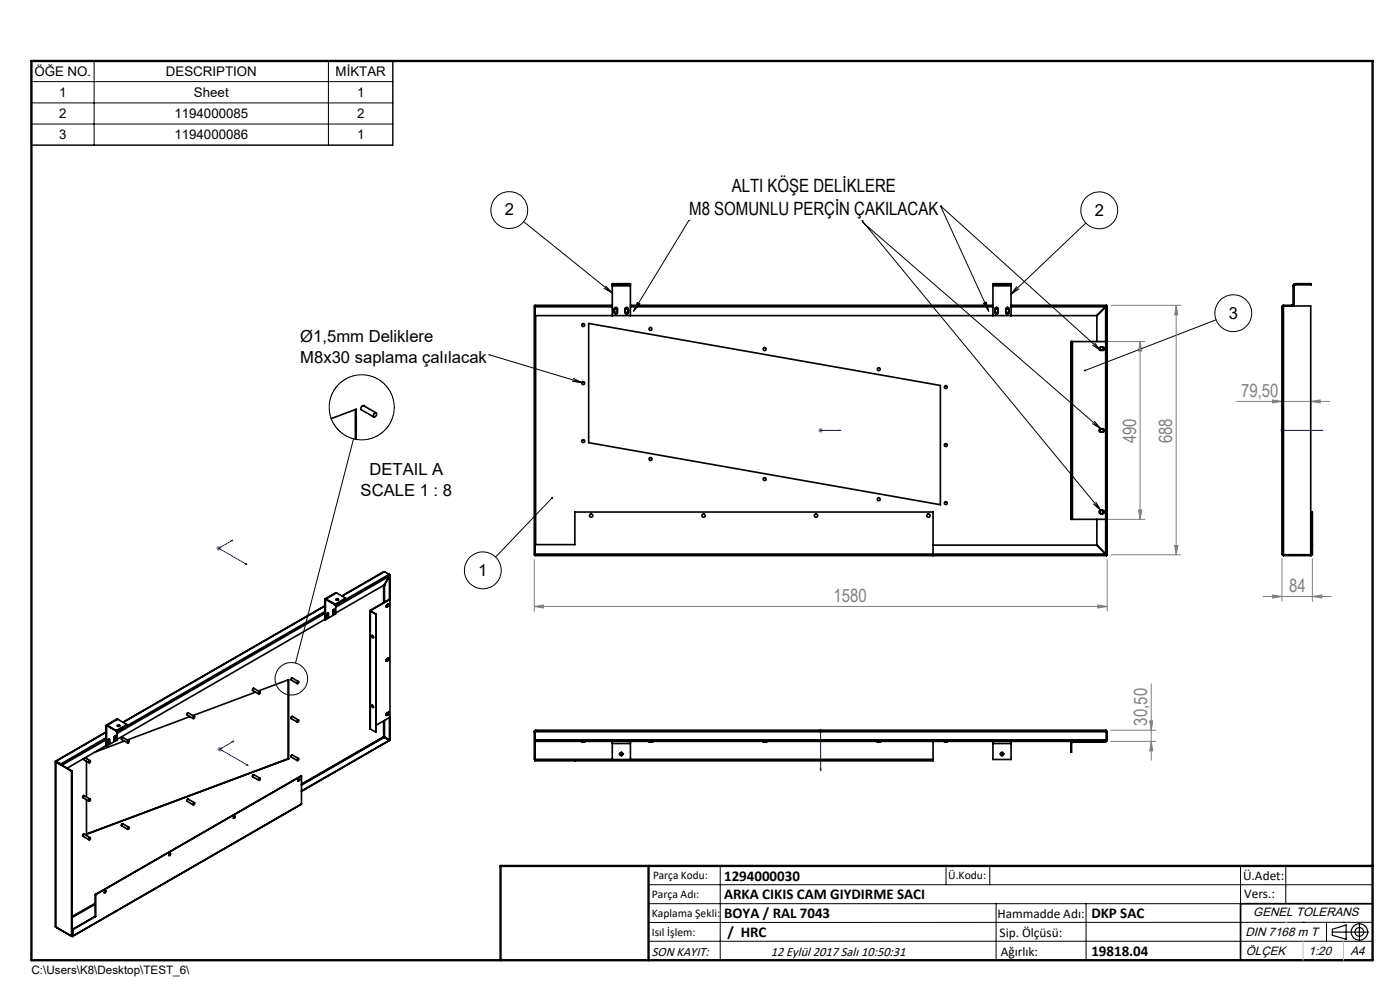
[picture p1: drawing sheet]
<svg xmlns="http://www.w3.org/2000/svg" width="297mm" height="210mm" viewBox="0 0 297 210" stroke-linecap="round" stroke-linejoin="round" font-family="sans-serif">
<g fill="none" stroke="#000" stroke-width=".21">
<path d="M6.7 12.8h76.6v18h-76.6zM6.7 17.3h76.6M20 12.8v18M69.7 12.8v18M6.7 21.8h76.6M6.7 26.3h76.6M111.1 47l18.8 15.2M146.2 46.7h.1M146.2 46.7l-11.8 19.3M182.9 46.8h.1M182.9 46.8l50.6 61.5M183 47.1h.1"/>
<path d="M183 47.1l50.5 43.8M199.5 43.7h.1M199.5 43.7l10.3 22.3M199.6 43.8h.1M199.6 43.8l33.9 30.5M230.4 47.3l-15.9 15.1M103.8 75.2l19.6 6M103.8 75.2h.1M128.1 61.2l1.8 1M128.5 60.7l1.4 1.5M135.2 64.2l.5 .3-1.3 1.5zM208.6 64.3l.6-.2 .6 1.9z"/>
<path d="M215.7 60.8l-1.2 1.6M216.2 61.3l-1.7 1.1M231.8 73.2l1.7 1.1M232.2 72.8l1.3 1.5M258 67.8l-27.8 10.8M75 93.1l-12.3 47.5M121.4 80.9l2 .3M121.6 80.2l1.8 1M231.8 89.9l1.7 1M232.2 89.4l1.3 1.5M117.1 105.6l-12 12.6M232 106.9l1.5 1.4"/>
<path d="M232.5 106.5l1 1.8M131.6 159.9h.4M131.8 159.8v.4M212.4 159.9h.4M212.6 159.8v.4M137.6 187.7h153.6M137.6 191.7h153.6M137.6 199.7h153.6M152.8 183.7v20M200.7 183.7v4M210 183.7v4M211.3 191.7v12"/>
<path d="M230.4 191.7v12M263.2 183.7v20M272.8 183.7v8M276.4 195.6h.1M281.4 195.6v4.1M285 195.6h.1M291.2 195.6l-153.6 .1"/>
<circle cx="108.1" cy="44.6" r="3.9"/>
<circle cx="233.2" cy="44.6" r="3.9"/>
<circle cx="261.6" cy="66.4" r="3.9"/>
<circle cx="102.4" cy="121" r="3.9"/>
<circle cx="61.8" cy="144" r="3.5"/>
</g>
<g fill="none" stroke="#000" stroke-width=".25">
<path d="M282.6 197.7h7.8M282.6 197.1l3-.9v3l-3-.8zM288.4 195.8v3.8M106.2 203.7h185"/>
<circle cx="288.4" cy="197.7" r="1.74"/>
<circle cx="288.4" cy="197.7" r=".93"/>
</g>
<g fill="none" stroke="#00f" stroke-width=".21">
<path d="M174 91.3h.2zM174.1 91.3h.1M174.1 91.3h4.2M178.3 91.3h-.4h.4M272 91.3h.2zM272.1 91.3h.1M272.1 91.3h8.5M280.6 91.3h-.4h.4M49 114.7l.4-.1-.2 .2zM49.4 114.6l-3 1.7 6 3.5M52 119.6l.2-.1 .2 .3zM49.2 157.3l.4-.1-.2 .2z"/>
<path d="M49.6 157.2l-3 1.7 6 3.5M177.9 155l.4 .1-.4 .1zM178.3 155.1h-4.2v8.4M52.2 162.3l.2-.1 .2 .2zM174 163.1h.2l-.1 .4z"/>
</g>
<g fill="none" stroke="#808080" stroke-width=".21">
<path d="M228.4 72.5h14.5M235.7 64.8h14.8M241.9 72.5l.3 2h-.7zM241.9 72.5v37.7M249.5 64.8l.4 2h-.7zM249.5 64.8v52.9M173.6 91.3h1M173.7 90.9l.7 .7M174.1 90.8v1M174.4 90.9l-.7 .7M262.4 85.2h19.7M269.9 84.8l2.1 .4-2.1 .3z"/>
<path d="M271.6 91.3h1M271.7 90.9l.8 .7M272.1 90.8v1M272.5 90.9l-.8 .7M278.1 85.2l2-.4v.7zM45.9 116.3h1M46 115.9l.7 .8M46.4 115.8v1M46.7 115.9l-.7 .8M113.3 118.7v10.9M228.4 110.2h14.5M234.9 118.7v10.9"/>
<path d="M235.7 117.7h14.8M241.5 108.2h.7l-.3 2zM249.2 115.7h.7l-.4 2zM272 118.5v9M278.4 118.5v9M113.3 128.6l2-.3v.7zM113.3 128.6h121.6M232.9 128.3l2 .3-2 .4zM268 126.5h14.4M269.9 126.2l2.1 .3-2.1 .4zM278.4 126.5l2-.3v.7zM46.1 158.9h1"/>
<path d="M46.3 158.6l.7 .7M46.6 158.4v1M47 158.6l-.7 .7M173.6 155.1h1M173.7 154.7l.7 .7M174.1 154.6v1M174.4 154.7l-.7 .7M235.6 157.3h9.6M235.6 154.9h9.6M243.9 152.9h.6l-.3 2zM244.2 157.3l.3 2h-.6zM244.2 145.1v16.1"/>
</g>
<path d="M131.4 159.9h-.1M131.8 159.5v-.1M132.2 159.9h.2M212.2 159.9h-.2M212.6 159.5v-.1M213 159.9h.1M131.8 160.3v.2M212.6 160.3v.2" fill="none" stroke="#000" stroke-width=".21" stroke-dasharray="15.2 1.3 1.3 1.3"/>
<path d="M291.2 191.7h-28v12" fill="none" stroke="#000" stroke-width=".35"/>
<path d="M6.7 12.9h284.5v190.8h-284.5zM137.6 183.7v20M291.2 183.7h-185v20" fill="none" stroke="#000" stroke-width=".5"/>
<path d="M276.4 199.7v4M285 199.7v4" fill="none" stroke="#c0c0c0" stroke-width=".21"/>
<path d="M272.8 195.6h.1" fill="none" stroke="#c0c0c0" stroke-width=".25"/>
<g fill="#000">
<path d="M208.6 64.3l.6-.2 .6 1.9zM135.2 64.2l.5 .3-1.3 1.5z"/>
<path d="M230.1 78.4l-.1 .3 .2-.1-.2 .1v.1a.23 .23 0 0 0 .4-.2 .23 .23 0 0 0-.3-.2zM117 105.4a.22 .22 0 0 0 0 .3 .22 .22 0 0 0 .3 .1 .22 .22 0 0 0 0-.3l-.2 .1 .2-.1z"/>
</g>
<g fill="#00f">
<path d="M177.9 91.3h.4zM174 91.3h.2z"/>
<path d="M272 91.3h.2zM280.2 91.3h.4z"/>
<path d="M177.9 155v.2l.4-.1zM174 163.1l.1 .4 .1-.4z"/>
<path d="M49.2 157.3l.2 .1 .2-.2zM52.2 162.3l.4 .1-.2-.2zM49 114.7l.2 .1 .2-.2zM52 119.6l.4 .2-.2-.3z"/>
</g>
<g fill="#808080">
<path d="M278.4 126.5l2-.3v.7zM269.9 126.2l2.1 .3-2.1 .4z"/>
<path d="M113.3 128.6l2-.3v.7zM232.9 128.3l2 .3-2 .4zM269.9 84.8l2.1 .4-2.1 .3zM278.1 85.2l2-.4v.7z"/>
<path d="M241.5 108.2h.7l-.3 2zM241.9 72.5l.3 2h-.7z"/>
<path d="M244.2 157.3l.3 2h-.6zM243.9 152.9h.6l-.3 2z"/>
<path d="M249.5 64.8l.4 2h-.7zM249.2 115.7h.7l-.4 2z"/>
</g>
<g fill="none" stroke="#000" stroke-width=".35">
<path d="M113.3 64.9h.2v52.8h-.2zM113.5 66.9h119.2M113.6 66.9v48.6M124.9 68.6l74.6 13.2v25.3l-74.6-13.2zM129.9 64.8h-16.4v.3h16.4M129.9 60.4v.2M129.9 60.4v-.2h3.8v.2M129.9 60.4h3.8M129.9 60.6v6.3M129.9 60.6h3.8M130.3 65.8l.2-.2h.3l.2 .2M130.3 66l.2 .3h.3l.2-.3"/>
<path d="M130.4 65.3a.36 .36 0 0 1 .6 .2v.8a.34 .34 0 0 1-.3 .3 .34 .34 0 0 1-.4-.3zM132.6 65.8l.2-.2h.3l.2 .2M132.6 66l.2 .3h.3l.2-.3M132.7 65.3a.38 .38 0 0 1 .6 .2v.8a.35 .35 0 0 1-.3 .3 .35 .35 0 0 1-.4-.3zM133.7 60.4v.2M133.7 64.8h76.9M133.7 60.6v6.3M133.7 65.1h76.9M210.6 60.4v.2M210.6 60.4v-.2h3.9v.2M210.6 60.4h3.9M210.6 60.6h3.9"/>
<path d="M210.6 60.6v6.3M211.1 65.8l.1-.2h.4l.2 .2M211.1 66l.1 .3h.4l.2-.3M211.2 65.3a.38 .38 0 0 1 .6 .2v.8a.35 .35 0 0 1-.4 .3 .35 .35 0 0 1-.3-.3zM213.4 65.8l.1-.2h.4l.2 .2M213.4 66l.1 .3h.4l.2-.3M213.5 65.3a.36 .36 0 0 1 .6 .2v.8a.35 .35 0 0 1-.4 .3 .35 .35 0 0 1-.3-.3zM214.5 60.4v.2M214.5 64.8h20.2M214.5 60.6v6.3M214.5 65.1h20.1M227.3 72.5h.2"/>
<path d="M227.3 72.5h-.1v37.7h.1M227.3 72.5v37.7M227.5 72.5h7.1M227.5 72.5v37.7M232.7 66.9v5.6M233.2 73.8l.8-.1a.34 .34 0 0 1 .3 .3 .34 .34 0 0 1-.3 .3h-.5a.35 .35 0 0 1-.3-.2 .35 .35 0 0 1 0-.3zM233.6 73.7l-.2 .1v.4l.2 .1M233.8 73.7l.3 .1v.4l-.3 .1M234.6 65.1h.1M234.6 65.1l-1.9 1.8M234.6 65.1v52.4M234.7 64.8l-.1 .3"/>
<path d="M234.7 64.9l-.1 .2M234.7 64.9h.2M234.7 64.8v.1M234.9 64.9l-.3 .2M234.9 64.9v52.8M272 65.1v52.4M272.3 64.9l-.3 .2M272.3 64.9h-.1M272.3 64.8l-.3 .3M272.3 64.9h5.8v52.8M272.3 64.8h1.7M272.3 64.8v53.1"/>
<path d="M274 64.9h.1M274 64.8l.2 .1M274 64.8v.1M274.3 60.6h.2M274.3 60.6v4.3M274.5 60.6v4.3M274.8 60.4l-.3 .2M274.8 60.2l-.4 .1-.1 .3M274.8 60.2h3.4v.2h-3.4M274.8 60.2v.2M70.3 88.8l5.3-2v6.4M75.4 86.9v6.3"/>
<path d="M79.3 87.8a.33 .33 0 0 1 .6-.2 .33 .33 0 0 1-.1 .6l-.2 .2a.28 .28 0 0 1-.4-.1 .28 .28 0 0 1 .1-.4zM79.8 87.6l-2.6-1.5a.55 .55 0 0 0-.5 .8l2.6 1.6M233.2 91.1l.8-.2a.35 .35 0 0 1 .3 .4 .35 .35 0 0 1-.3 .3h-.5a.36 .36 0 0 1-.3-.5zM233.6 90.9l-.2 .2v.4l.2 .1M233.8 90.9l.3 .2v.4l-.3 .1M113.5 115.5h8.5v-6.9h75.9v9.3M197.9 115.6h34.8M227.3 110.2h.2M227.5 110.2h7.1M232.7 115.6l1.9 1.9M232.7 110.2v5.4M233.2 108.4l.8-.1a.35 .35 0 0 1 .3 .3 .35 .35 0 0 1-.3 .4h-.5a.38 .38 0 0 1-.3-.6z"/>
<path d="M233.6 108.3l-.2 .1v.4l.2 .2M233.8 108.3l.3 .1v.4l-.3 .2M234.6 117.5h-121.1v.4h121.2M234.6 117.5l.1 .4M234.6 117.5l.3 .2M234.6 117.5l.1 .2M234.6 117.5h.1M234.7 117.7h.2M234.7 117.7v.2M272 117.5l.3 .2M272 117.5l.3 .4M272.2 117.6l.1 .1"/>
<path d="M272.3 117.9h5.8M272.3 117.7h5.8M274 117.7h.1M278.1 117.7v.2M278.3 117.5l-.2 .2M278.3 115.5h.1M278.3 117.5h.1M278.3 117.5v-8.9h.1v8.9M278.4 117.5l-.3 .4M68.9 128.5l-42.8 24.7M68.9 131.4l-44.1 25.4M68.9 127.2l.1 .1"/>
<path d="M68.9 131.4l.1 .1M68.9 127.2v4.2M68.9 130.1l-44.1 25.5M68.9 129.7l-44.1 25.5M68.9 128.6l-42.8 24.6M69 127.3v4.2M69.1 127.1l-.1-.1-.1 .2M69.1 127.2l-.1 .1M69.1 127.1l2 1.1M69.1 127.1v.1M69.1 127.2l2 1.1M69.3 130.2l.2-.1v.2"/>
<path d="M69.4 130.6h.1M69.4 130.6h-.1M69.4 130.2l.1 .1M69.5 130.6l-.2 .1M69.5 130.3l-.1 .3M69.5 130.6l-.2 .3M69.5 130.4v.2M69.5 130.6l.2 .1M69.7 130.2l-.2-.2-.2 .2v.8h.2l.2-.3M69.7 130.2v.5M69.7 130.2l-.2-.1v.5M70.7 129.8h.1"/>
<path d="M70.7 129.8h-.1M70.7 129.4l.1 .1M70.8 129.8l-.2 .2M70.8 129.4v.1M70.8 129.4l-.2 .1M70.8 129.5l-.1 .3M70.8 129.2l.1 .1M70.9 129.8l-.3 .4M70.9 129.6l-.1 .2M70.9 129.3l.1 .1M70.9 129.8l.1 .1M70.9 129.3v.5"/>
<path d="M71 129.4l-.1-.2-.2 .2-.1 .7a.23 .23 0 0 0 .3 .1 .23 .23 0 0 0 .1-.3M71 129.4v.5M71.1 128.2v.1M71.2 128.3v1.9l-2.2 1.3M71.3 127.2h.5M71.3 127.1l.4-.1a.17 .17 0 0 1 .1 .2 .17 .17 0 0 1-.2 .1h-.3zM71.4 125.8l-2.4 1.2M71.4 125.8l-2.3 1.3M71.4 125.8l1.9 1.1M73.3 126.9l-2.2 1.3M73.3 126.9v.2l-2.2 1.2M78.5 129.6l.1 25"/>
<path d="M78.6 129.5v.1M78.6 129.6v25M78.6 129.6l1.1 .7M78.6 129.5h.1M78.7 129.5v.1M78.7 129.6h-.1M78.7 129.6l1.1 .7M78.9 134.8l.3 .2a.18 .18 0 0 1 0 .3 .18 .18 0 0 1-.3-.2zM79 134.8l.2 .4M79.7 130.3v25M79.8 130.3h-.1M79.8 130.3l-.1 25"/>
<path d="M81.4 124.2v3.6M81.5 124.1v3.7M81.6 121.3l-9.1 5.1M81.6 124.1h.1M81.6 121.3l-9 5.2M81.6 124.1l-10.4 5.9M81.6 121.3l.9 .5M81.6 124.1v3.6M81.9 128.7h.1M82 128.5v.1h.1M82 140v.2h.1M82 128.6h.1"/>
<path d="M82 128.7l.1 .1M82.1 128.6h.1M82.3 128.4h.1M82.3 128.2v.2M82.3 139.7v.2M82.3 128.4l-.2 .2M82.3 139.9h.1M82.3 139.9l-.2 .2M82.3 128.5l.1 .1M82.3 128.5l-.3 .2M82.3 128.4l-.1 .2M82.3 139.9l-.1 .2"/>
<path d="M82.4 128.2h.2l-.2 .4M82.4 128.2l-.5 .3v.2l.2 .1M82.4 139.6l.2 .1-.2 .4M82.4 139.6l-.4 .3a.17 .17 0 0 0-.1 .3 .17 .17 0 0 0 .2 .1M82.4 128.6l-.3 .2M82.4 128.1l.1 .2-.2 .2M82.4 139.6l.1 .2-.2 .2M82.5 121.8l.1 .4M82.5 121.8l.1 .1M82.5 121.8l-11.3 6.6M82.6 121.9h.1M82.6 122.2h.1"/>
<path d="M82.6 121.9v.3M82.6 122.2l-1 1.9M82.6 127.1l.1 .1-4 2.3M82.6 127.1l-4 2.4M82.6 122.2l-11.4 6.6M82.6 122.2v4.9M82.7 122.1v34.8M22.5 155.3l-10.7 6.2M22.5 158.2l-8.2 4.7M22.5 154l.1 .1M22.5 158.2h.1M22.5 154v4.2"/>
<path d="M22.5 156.9l-9.3 5.4M22.5 156.5l-9.6 5.6M22.5 155.4l-10.6 6.1M22.6 154.1v4.1M22.8 153.8h-.2l-.1 .2M22.8 154l-.2 .1M22.8 153.8v.2M22.8 153.8l1.9 1.2M22.8 154l1.9 1.1M23 157.3v.1M23 157.3l-.1 .1M23 156.9l.1 .1"/>
<path d="M23 157.4l-.1 .1M23 156.9l-.1 .1M23.1 157v.1M23.1 157l-.1 .3M23.1 156.8v.1M23.1 157.4l-.2 .4M23.1 157.2l-.1 .2M23.1 156.9h.1M23.1 157.4h.1M23.1 156.9v.5M23.2 156.9v-.1l-.3 .1v.8a.16 .16 0 0 0 .1 .1 .16 .16 0 0 0 .2-.2v-.2M23.2 156.9v.5"/>
<path d="M24.3 156.6h.1M24.3 156.6h-.1M24.3 156.2l.1 .1-.2-.1M24.4 156.6l-.2 .1M24.4 156.3l-.1 .3M24.4 156.6l-.2 .4M24.4 156.4v.2M24.4 156.1l.2 .1M24.4 156v.6M24.4 156.6l.2 .1M24.6 156.2l-.2-.1-.2 .2v.7h.2l.2-.3M24.6 156.2v.5"/>
<path d="M24.7 155v.1M24.8 155v2l-2.2 1.2M24.9 153.8h.2a.19 .19 0 0 1 .3 0 .19 .19 0 0 1 0 .2l-.4 .1zM24.9 154h.5M25 152.6l-.2-.1-2.2 1.3M25 152.6l-2.2 1.2M25 152.6l1.9 1.1M26.4 157.2l-6.3 2.4M26.9 153.7l-2.2 1.3M26.9 153.7v.1l-2.2 1.3M27.2 157.2a.17 .17 0 0 1 .2 .1 .17 .17 0 0 1-.1 .2 .17 .17 0 0 1-.2 0zM27.3 157.2l-1.3-.8-.2 .1v.3l1.3 .8"/>
<path d="M40.3 152l-13.3 5M41.1 152a.18 .18 0 0 1 .1 .3 .18 .18 0 0 1-.2 0zM41.2 152l-1.3-.8-.2 .2v.3l1.3 .7M54.2 146.8l-13.3 5M54.8 146.6l6.4-2.4v16.8M55 146.8a.18 .18 0 0 1 .2 .3 .18 .18 0 0 1-.3-.1zM55.2 146.8l-1.4-.8-.2 .1v.4l1.3 .7M61.1 144.2v16.7M63.1 144.6h.1a.18 .18 0 0 1 .1 .3 .18 .18 0 0 1-.3 0zM63.1 152.8a.17 .17 0 0 1 .3 .1 .17 .17 0 0 1-.1 .2 .17 .17 0 0 1-.3-.1zM63.3 152.7l-1.3-.7-.2 .1v.3l1.3 .8M63.3 144.6l-1.3-.8-.2 .1v.3l1.3 .8"/>
<path d="M78.6 154.6l1.1 .7M78.9 149.6l.3 .2a.18 .18 0 0 1 0 .3 .18 .18 0 0 1-.3-.2zM79 149.6l.1 .4h.1M81.4 156.3h.1M81.4 156.3l-17.4 10M81.4 152.9v3.4M81.5 156.3l.1 .1M81.5 152.9v3.4M81.5 156.3l-17.5 10.1M81.5 156.3l1 .6M81.6 156.4h.1M81.6 156.4l1 .6"/>
<path d="M81.6 152.9v3.5M81.6 156.4l.9 .5M81.6 156.4l-17.6 10.1M81.9 151.7h.1M82 151.4v.2h.1M82 140.1h.1M82 151.6h.1M82 140.2h-.1M82 140.2l.1 .1M82 151.7h.1M82.1 140.1v.1M82.1 151.6h.1"/>
<path d="M82.3 151.2v.1M82.3 151.3v.1M82.3 151.3l-.2 .3M82.3 140l.1 .1M82.3 140l-.3 .2M82.3 151.5l.1 .1M82.3 151.5l-.3 .2M82.3 151.1v.3M82.3 151.4l-.1 .2M82.4 151.1l.2 .1-.2 .4M82.4 151.1l-.5 .4v.2h.2M82.4 151.6l-.3 .1"/>
<path d="M82.4 140.1l-.3 .2M82.4 151.1l.1 .2-.2 .2M82.5 156.9h.1M82.5 156.9l.1 .1M82.6 157l-18.6 10.9M82.6 152.2v4.8M82.6 157l-18.6 10.8M82.7 156.9l-.1 .1M82.7 152.1l-2.9 1.7M113.3 155.2v5.8h.2M113.3 155.2h121.6M113.5 155.2v5.9"/>
<path d="M113.5 155.1v.1M113.6 154.9l-.1 .3M113.6 154.9l-.3 .3M113.6 154.9h121M123.4 157.3h.6M129.9 157.3v.4M129.9 157.7v3.4h3.8v-3.4M129.9 157.7h3.8M133.7 157.3v.4M137.7 157.3l.6 .1M138.3 157.4h.1M138.3 157.3v.1"/>
<path d="M161.9 157.3l.6 .1M162.5 157.4h.1M162.5 157.3v.1M186.1 157.3h.6M197.9 157.3v3.8M200.3 157.3h.6M210.6 157.3v.4M210.6 157.7v3.4h3.9v-3.4M210.6 157.7h3.9M214.5 157.3v.4M227.2 157.6v2h.1v-2M227.2 157.6h.1"/>
<path d="M227.5 157.4a.18 .18 0 0 0-.2-.1 .18 .18 0 0 0-.1 .3M227.5 157.4l-.2 .2M234.6 154.9l.1 .3M234.6 154.9l.3 .3M234.6 157.3h.1M234.6 157.3v.1h-7.1M234.7 155.1v.1M234.7 156.9l-.1 .4M234.7 156.9v.1M234.7 155.2v1.7M234.9 156.9h-121.4v.4h121.1M234.9 156.9l-.3 .4"/>
<path d="M234.9 155.2v1.7M11.7 161.6l.1 35M11.8 161.5v.1M11.8 161.6l3.4 2M11.8 161.6v35M11.8 161.5l.1 .1M11.9 161.6h.1M11.9 161.5h-.1M11.9 161.6h-.1M11.9 161.6l3.3 1.9M11.9 161.6l1 .6M11.9 161.5v.1"/>
<path d="M11.9 161.5l1 .6M12.9 162.1l.2 .1M12.9 162.2h.1M12.9 162.1v.1M15.2 163.6v35M15.2 163.5v.1M15.2 163.5v35M17.6 161h.1M17.6 161l1.3 .8M18.1 160.8l1.1 .6M18.3 160.6v.3M18.3 161.5v7.6"/>
<path d="M18.9 161.5a.21 .21 0 0 1 .3 0 .21 .21 0 0 1-.1 .3 .21 .21 0 0 1-.3-.1zM18.9 169.6h.1a.17 .17 0 0 1 .2 .1 .17 .17 0 0 1-.2 .2 .17 .17 0 0 1-.2-.1zM18.9 177.8a.21 .21 0 0 1 .3 .1 .21 .21 0 0 1-.1 .2 .21 .21 0 0 1-.3 0zM19.2 169.5l-1.4-.7-.2 .1-.1 .3 1.4 .8M19.2 177.7l-1.4-.8-.2 .2v.3l1.3 .7M27.2 175.5a.18 .18 0 0 1 .1 .3 .18 .18 0 0 1-.2 0zM27.3 175.5l-1.3-.8-.2 .1v.3l1.3 .8M41 170.4a.2 .2 0 0 1 .3 0 .2 .2 0 0 1-.1 .3 .2 .2 0 0 1-.2-.1zM41.3 170.3l-1.4-.8-.2 .2v.3l1.3 .7M49.8 173.1l-.3 .5M55 165.1a.18 .18 0 0 1 .2 .3 .18 .18 0 0 1-.3-.1zM55.2 165.1l-1.4-.8-.2 .1v.4l1.3 .7"/>
<path d="M61.1 160.9l.1 .1M61.1 160.9l-42.8 16M61.2 161l-42.9 16v-7.4M63.1 161l.1-.1a.18 .18 0 0 1 .1 .3 .18 .18 0 0 1-.3 0zM63.3 160.9l-1.3-.7-.2 .1v.3l1.3 .8M63.4 165.2a.21 .21 0 0 1 .1 .3 .21 .21 0 0 1-.3 0zM63.5 165.2v.2l-.3 .3M64 170.5l-48.6 28.1M64 164.6l-43.7 25.2M64 164.6v5.9M64 170.5l-48.5 28M64 164.6l-43.8 25.2"/>
<path d="M113.5 161.1v.1M113.5 161.2v.2h84.4v-.2M113.5 161.2h84.4M113.5 161.1h16.4M122 161.2v.2M133.7 161.1h64.2M197.9 161.1v.1M11.8 196.6l3.4 2M11.9 196.7h.1M11.9 196.7l3.4 1.9M15.2 198.5v.1M15.2 198.5h.1"/>
<path d="M15.3 198.5v.1M15.3 198.5h.1M15.3 197.2h.2M15.3 198.5h.2M15.3 197.2v1.3M15.5 198.5l-.2 .1M15.5 197.2v1.3M20.2 194.3l.1 .1M20.2 194.3l-4.9 2.9M20.2 189.8h.1M20.2 189.8v4.5M20.2 191.6l-5 2.8"/>
<path d="M20.2 191.8l-5 2.9M20.3 194.4l-4.8 2.8M20.3 189.8v4.6M22.2 189a.22 .22 0 0 1 .3 .3 .22 .22 0 0 1-.4 0zM22.4 188.9v.3l-.3 .2M35.9 181.1l.1-.1a.19 .19 0 0 1 .1 .3 .19 .19 0 0 1-.3 .1zM36.1 181v.3l-.3 .2"/>
<circle cx="123.7" cy="68.9" r=".31"/>
<circle cx="138" cy="69.8" r=".31"/>
<circle cx="162.2" cy="74" r=".32"/>
<circle cx="186.4" cy="78.3" r=".31"/>
<circle cx="123.7" cy="93.6" r=".31"/>
<circle cx="123.7" cy="81.3" r=".31"/>
<circle cx="138" cy="97.4" r=".31"/>
<circle cx="200.6" cy="94.4" r=".31"/>
<circle cx="200.6" cy="82.1" r=".31"/>
<circle cx="125.4" cy="109.4" r=".34"/>
<circle cx="149.3" cy="109.4" r=".34"/>
<circle cx="162.2" cy="101.6" r=".31"/>
<circle cx="173.1" cy="109.4" r=".34"/>
<circle cx="186.4" cy="105.9" r=".31"/>
<circle cx="197" cy="109.4" r=".34"/>
<circle cx="200.6" cy="106.7" r=".31"/>
<circle cx="131.8" cy="160" r=".34"/>
<circle cx="212.6" cy="160" r=".34"/>
<circle cx="49.6" cy="173.4" r=".25"/>
</g>
<circle cx="76.7" cy="86.4" r="6.9" fill="none" stroke="#000" stroke-width=".21"/>
<g font-size="3.9">
<text x="155.2" y="40.8">ALTI KÖŞE DELİKLERE</text>
<text x="146.2" y="45.6">M8 SOMUNLU PERÇİN ÇAKILACAK</text>
</g>
<g font-size="3.9" fill="#808080">
<text x="263.3" y="84.3">79,50</text>
<text x="241" y="94.1" transform="rotate(-90 241 94.1)">490</text>
<text x="248.7" y="94.1" transform="rotate(-90 248.7 94.1)">688</text>
<text x="273.5" y="125.6">84</text>
<text x="176.8" y="127.8">1580</text>
<text x="243.4" y="153.9" transform="rotate(-90 243.4 153.9)">30,50</text>
</g>
<g font-size="3.5">
<text x="107.1" y="45.7">2</text>
<text x="232.2" y="45.7">2</text>
<text x="260.7" y="67.6">3</text>
<text x="63.7" y="72.5">Ø1,5mm Deliklere</text>
<text x="63.7" y="77.1">M8x30 saplama çalılacak</text>
<text x="78.4" y="100.7">DETAIL A</text>
<text x="76.5" y="105.2">SCALE 1 : 8</text>
<text x="101.5" y="122.1">1</text>
</g>
<g font-size="3.2">
<text x="153.6" y="190.8">ARKA CIKIS CAM GIYDIRME SACI</text>
<text x="153.6" y="186.8">1294000030</text>
<text x="153.6" y="194.8">BOYA / RAL 7043</text>
<text x="231.5" y="194.8">DKP SAC</text>
<text x="154.3" y="198.8">/ HRC</text>
<text x="231.5" y="202.8">19818.04</text>
</g>
<g font-size="2.8">
<text x="7.3" y="16.1">ÖĞE NO.</text>
<text x="35.2" y="16.1">DESCRIPTION</text>
<text x="71.2" y="16.1">MİKTAR</text>
<text x="12.5" y="20.6">1</text>
<text x="41.1" y="20.6">Sheet</text>
<text x="75.7" y="20.6">1</text>
<text x="12.5" y="25.1">2</text>
<text x="12.5" y="29.6">3</text>
<text x="37" y="25.1">1194000085</text>
<text x="37" y="29.6">1194000086</text>
<text x="75.7" y="25.1">2</text>
<text x="75.7" y="29.6">1</text>
<text x="263.7" y="186.7">Ü.Adet:</text>
<text x="263.9" y="190.5">Vers.:</text>
<text x="211.6" y="194.8">Hammadde Adı:</text>
<text x="138.3" y="202.8">SON KAYIT:</text>
<text x="163.5" y="202.8">12 Eylül 2017 Salı 10:50:31</text>
<text x="212.1" y="198.7">Sip. Ölçüsü:</text>
<text x="212.3" y="202.7">Ağırlık:</text>
</g>
<g font-size="2.6">
<text x="265.9" y="194.4">GENEL TOLERANS</text>
<text x="264.2" y="198.5">DIN 7168 m T</text>
<text x="264.3" y="202.6">ÖLÇEK</text>
<text x="277.6" y="202.6">1:20</text>
<text x="286.5" y="202.6">A4</text>
</g>
<g font-size="2.5">
<text x="138.3" y="190.5">Parça Adı:</text>
<text x="138.5" y="186.5">Parça Kodu:</text>
<text x="201.2" y="186.5">Ü.Kodu:</text>
<text x="138.3" y="194.5">Kaplama Şekli:</text>
<text x="138.3" y="198.6">Isıl İşlem:</text>
<text x="6.7" y="206.7">C:\Users\K8\Desktop\TEST_6\</text>
</g>
</svg>
